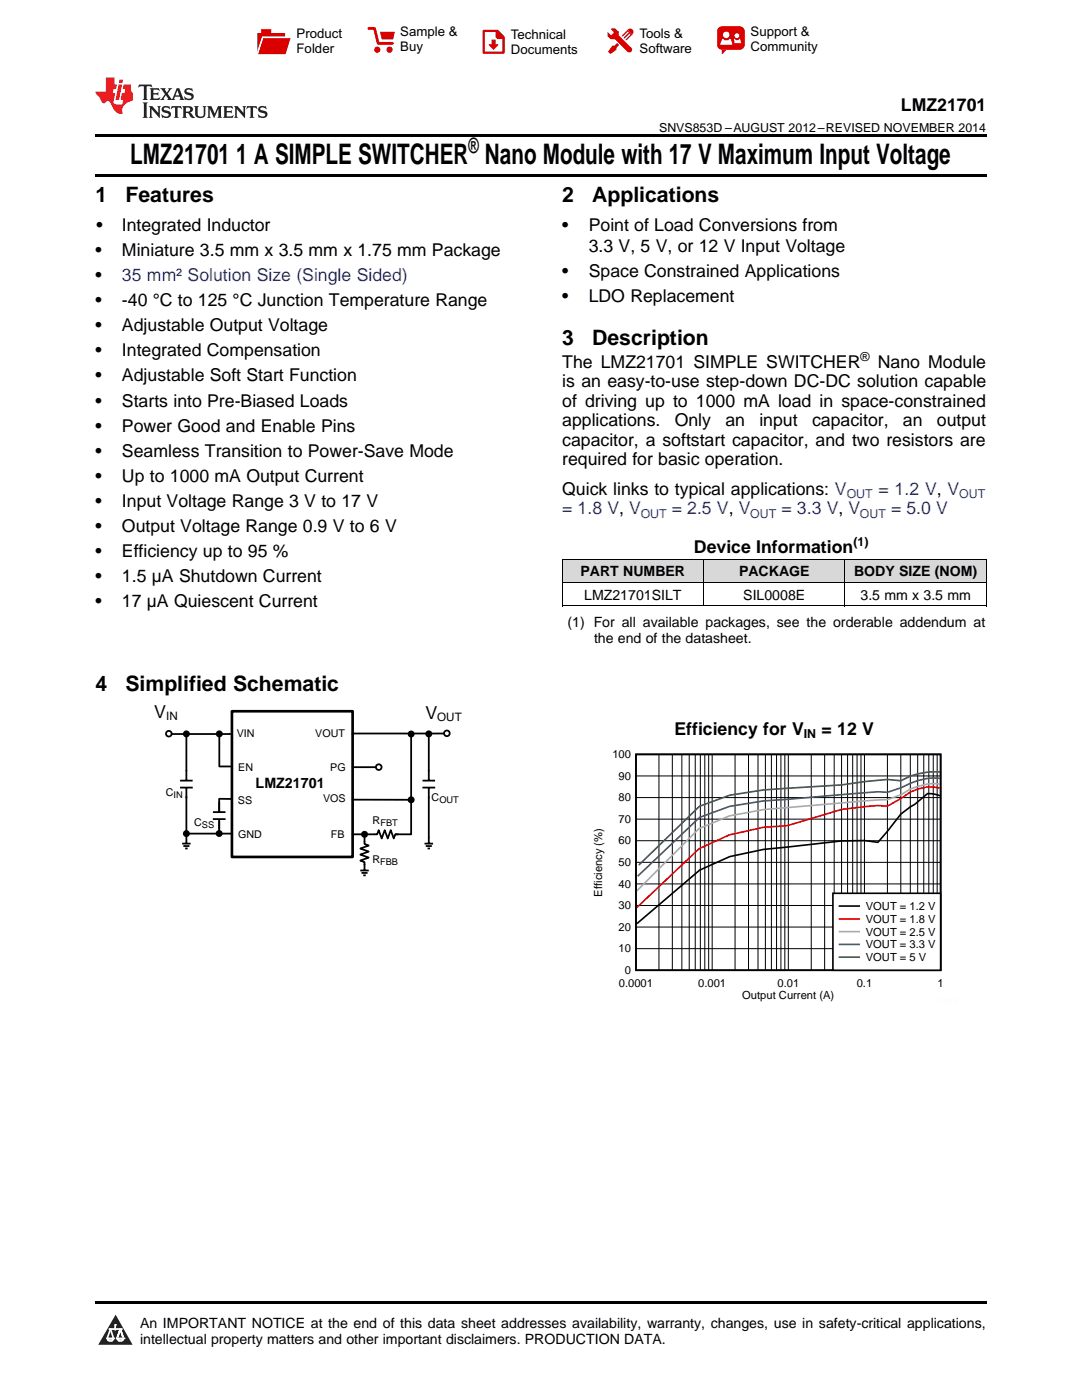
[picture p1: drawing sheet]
<svg xmlns="http://www.w3.org/2000/svg" width="216mm" height="279mm" viewBox="0 0 216 279" stroke-linecap="round" stroke-linejoin="round" font-family="sans-serif">
<g fill="#d8d8d8">
<path d="M112.2 111.7h28.2v4.6h-28.2z"/>
<path d="M140.4 111.7h28.2v4.6h-28.2z"/>
<path d="M168.6 111.7h28.2v4.6h-28.2z"/>
</g>
<path d="M23.1 262.4l3.4 6h-6.9z" fill="#231f20"/>
<path d="M21.4 267.1h1.2l-.3 .5h-.3a.55 .55 0 0 1-.6-.5z" fill-rule="evenodd" fill="#fff"/>
<path d="M21.4 267.1h1.2l-.3 .5h-.3a.55 .55 0 0 1-.6-.5z" fill="none" stroke="#231f20" stroke-width=".34"/>
<path d="M21.4 267.1l1.2 .1-.3 .4h-.5z" fill="none" stroke="#fff" stroke-width=".34"/>
<path d="M23 265.3h.1" fill="none" stroke="#fff" stroke-width=".34"/>
<path d="M23 264.4v.9z" fill="#fff"/>
<path d="M23 264.4v.9z" fill="none" stroke="#fff" stroke-width=".34"/>
<circle cx="23" cy="264.4" r=".17" fill="#fff"/>
<path d="M21.9 265.2h.1" fill="none" stroke="#fff" stroke-width=".34"/>
<path d="M21.9 265.2h2.3z" fill="#fff"/>
<path d="M21.9 265.2h2.3z" fill="none" stroke="#fff" stroke-width=".34"/>
<circle cx="24.2" cy="265.2" r=".17" fill="#fff"/>
<path d="M23.3 267.1h.1" fill="none" stroke="#fff" stroke-width=".34"/>
<path d="M24 265.2l-.7 1.9z" fill="#fff"/>
<path d="M24 265.2l-.7 1.9z" fill="none" stroke="#fff" stroke-width=".34"/>
<path d="M24 265.2l.7 1.9z" fill="#fff"/>
<path d="M24 265.2l.7 1.9z" fill="none" stroke="#fff" stroke-width=".34"/>
<path d="M24.6 267.1h.1" fill="none" stroke="#fff" stroke-width=".34"/>
<circle cx="21.4" cy="267.1" r=".17" fill="#fff"/>
<path d="M22.1 265.2l-.7 1.9z" fill="#fff"/>
<path d="M22.1 265.2l-.7 1.9z" fill="none" stroke="#fff" stroke-width=".34"/>
<path d="M22.1 265.2l.5 1.9z" fill="#fff"/>
<path d="M22.1 265.2l.5 1.9z" fill="none" stroke="#fff" stroke-width=".34"/>
<circle cx="22.6" cy="267.1" r=".17" fill="#fff"/>
<path d="M23.4 267.1h1.3a.65 .65 0 0 1-.7 .5 .65 .65 0 0 1-.6-.5z" fill-rule="evenodd" fill="#fff"/>
<path d="M23.4 267.1h1.3a.65 .65 0 0 1-.7 .5 .65 .65 0 0 1-.6-.5z" fill="none" stroke="#231f20" stroke-width=".34"/>
<path d="M23.4 267.1h1.3l-.4 .5h-.6z" fill="none" stroke="#fff" stroke-width=".34"/>
<path d="M23.3 267.1h.1" fill="none" stroke="#fff" stroke-width=".34"/>
<circle cx="24.7" cy="267.1" r=".17" fill="#fff"/>
<path d="M19 259.7h177.8v.5h-177.8z" fill="#000"/>
<path d="M118 149.7h73v50.8h-73z" fill-rule="evenodd" fill="#fff"/>
<path d="M126.9 150.6h60.8v43h-60.8zM187.5 158.8l-1.2-.3-1.2-.1-2.6 2.1-2.7 2-4.6 5.6-2.7-.4-4.6 .1-15.6 1.7-6.7 1.5-6 2.7-12.5 10.6" fill="none" stroke="#000" stroke-width=".33"/>
<g fill="none" stroke="#000" stroke-width=".2">
<path d="M126.9 159.2h60.8M126.9 154.9h60.8M131.5 150.6v43M134.2 150.6v43M136.1 150.6v43M137.5 150.6v43M138.7 150.6v43M139.7 150.6v43M140.6 150.6v43M141.4 150.6v43M142.1 150.6v43M146.7 150.6v43"/>
<path d="M149.4 150.6v43M151.2 150.6v43M152.7 150.6v43M153.9 150.6v43M154.9 150.6v43M155.8 150.6v43M156.6 150.6v43M157.3 150.6v43M161.9 150.6v43M164.5 150.6v43M166.5 150.6v43M167.9 150.6v43"/>
<path d="M169.1 150.6v43M170.1 150.6v43M171 150.6v43M171.8 150.6v43M172.5 150.6v43M177.1 150.6v43M179.7 150.6v43M181.6 150.6v43M183.1 150.6v43M184.3 150.6v43M185.3 150.6v43M186.2 150.6v43"/>
<path d="M187 150.6v43M126.9 176.4h60.8M126.9 172.1h60.8M126.9 167.8h60.8M126.9 163.5h60.8M126.9 189.3h60.8M126.9 185h60.8M126.9 180.7h60.8"/>
</g>
<path d="M187.5 157.3l-.5-.1a9.1 9.1 0 0 0-7.2 2.2l-2.7 1.5-1.9-.1-7.3 .8-10.8 3.2-4.8 .3-6.7 1.5-6.1 2.8-12.4 11.7" fill="none" stroke="#f00" stroke-width=".33"/>
<path d="M187.5 156.5l-.5-.1a10.5 10.5 0 0 0-7.2 2.2l-2.7 1a320.7 320.7 0 0 0-20 1.6l-4.8 .4-6.7 1.2-6.1 2.6-12.4 12.4" fill="none" stroke="#aaa" stroke-width=".33"/>
<path d="M187.5 155.3h-.5a12.3 12.3 0 0 0-7.2 1.9l-2.7 .9-1.9-.1-22.9 1.8-6.7 1.1-6 2.2-12.4 11.8" fill="none" stroke="#295c75" stroke-width=".33"/>
<path d="M187.5 154.1h-.1a13.5 13.5 0 0 0-7.6 1.7l-2.7-.2-4.6 .4-4.6 .7-15.6 1-6.7 1-6 2.2-12.1 11.7" fill="none" stroke="#286b49" stroke-width=".33"/>
<path d="M166.2 178.3h21.5v15.3h-21.5z" fill-rule="evenodd" fill="#fff"/>
<path d="M166.2 178.3h21.5v15.3h-21.5zM167.5 180.8h3.9" fill="none" stroke="#000" stroke-width=".33"/>
<path d="M167.5 183.4h3.9" fill="none" stroke="#f00" stroke-width=".33"/>
<path d="M167.5 185.9h3.9" fill="none" stroke="#aaa" stroke-width=".33"/>
<path d="M167.5 188.5h3.9" fill="none" stroke="#295c75" stroke-width=".33"/>
<path d="M167.5 191h3.9" fill="none" stroke="#286b49" stroke-width=".33"/>
<g fill="#fff">
<path d="M30.9 140.6h61.2v34.3h-61.2z" fill-rule="evenodd"/>
<path d="M46.3 141.9h24.1v29.1h-24.1z" fill-rule="evenodd"/>
</g>
<path d="M46.3 141.9h24.1v29.1h-24.1z" fill="none" stroke="#000" stroke-width=".53"/>
<g fill="none" stroke="#000" stroke-width=".36">
<path d="M43.7 160v2.1M43.8 146.5v6.5M43.8 159.4l2.3 .1M42.5 163.5h2.5M42.5 162.1h2.5M43.7 163.6v2M71.9 173.7h1.7M72.1 174.2h1.2M72.5 174.7h.5M72.7 172.4v1.3"/>
<circle cx="37.2" cy="146.5" r=".51"/>
<circle cx="43.8" cy="146.5" r=".51"/>
</g>
<g fill="#000">
<circle cx="37.2" cy="146.5" r=".51"/>
<circle cx="43.8" cy="146.5" r=".51"/>
</g>
<circle cx="33.7" cy="146.4" r=".56" fill="#fff"/>
<g fill="none" stroke="#000" stroke-width=".36">
<path d="M35.9 157.2h2.6M35.9 155.8h2.5M37.2 146.5v9.3M37.2 157.3v2M43.7 159.5v2.5M43.9 153h2.1M45.9 146.5h-11.6M70.4 159.6h11.6M70.4 153.1h4.7M89.6 146.4h-19.2v.2M36.3 168.4h1.7M36.6 168.8h1.2"/>
<path d="M36.9 169.3h.5M37.2 167v1.3M37.5 166.4h8.6M43.7 163.9v2.5M70.4 166.5h4.9l.3-.8 .6 1.6 .6-1.6 .6 1.6 .6-1.6 .6 1.6 .3-.8h.5M72.7 167.9v.5l.9 .3-1.7 .6 1.7 .6-1.7 .6 1.7 .6-1.7 .7 .8 .3v.5"/>
<circle cx="33.7" cy="146.4" r=".56"/>
<circle cx="37.2" cy="166.4" r=".51"/>
<circle cx="43.7" cy="166.3" r=".51"/>
</g>
<g fill="#000">
<circle cx="37.2" cy="166.4" r=".51"/>
<circle cx="43.7" cy="166.3" r=".51"/>
</g>
<circle cx="75.6" cy="153.1" r=".56" fill="#fff"/>
<g fill="none" stroke="#000" stroke-width=".36">
<path d="M82 146.5v20h-3.1M72.7 166.8v1.1"/>
<circle cx="75.6" cy="153.1" r=".56"/>
<circle cx="82" cy="159.6" r=".51"/>
<circle cx="82" cy="146.5" r=".51"/>
<circle cx="85.6" cy="146.5" r=".51"/>
<circle cx="72.7" cy="166.5" r=".51"/>
</g>
<g fill="#000">
<circle cx="82" cy="159.6" r=".51"/>
<circle cx="82" cy="146.5" r=".51"/>
<circle cx="85.6" cy="146.5" r=".51"/>
<circle cx="72.7" cy="166.5" r=".51"/>
</g>
<circle cx="89.2" cy="146.4" r=".56" fill="#fff"/>
<g fill="none" stroke="#000" stroke-width=".36">
<path d="M37.2 159v7.4M84.3 157.2h2.5M84.3 155.8h2.5M85.6 146.5v9.3M85.6 157.3v11M84.7 168.4h1.7M85 168.8h1.2M85.3 169.3h.5"/>
<circle cx="89.2" cy="146.4" r=".56"/>
</g>
<path d="M112.2 116.3h84.6M112.2 111.6h84.6M112.2 111.6v9.4M140.4 111.6v9.4M168.6 111.6v9.4M196.8 111.6v9.4M112.2 120.9h84.6" fill="none" stroke="#000" stroke-width=".2"/>
<path d="M19 34.8h177.8v.5h-177.8zM19 26.8h177.8v.6h-177.8zM112.2 120.9l.1 .1zM168.5 120.9l.1 .1zM196.7 120.9l.1 .1z" fill="#000"/>
<path d="M27.7 16.9l-.1 .6 .6-.3h.5v.2v2.2l-.2 .4h1l-.2-.4v-2.2v-.2h.5l.6 .3-.2-.6zM29.9 17.6l.2 .4v1.6l-.2 .4h1.9l.1-.6a1.09 1.09 0 0 1-1.3 .1v-.6h.6l.4 .2v-.7l-.2 .2h-.8v-.6l.2-.1a1.01 1.01 0 0 1 1 .3l-.1-.6zM32 17.6l.9 1.2-1 1.2h.9l-.2-.3 .5-.7 .5 .7-.3 .3h1.7l-.2-.3 .1-.4h1l.1 .4-.2 .3h1l-.3-.4-.7-2h-.5l-1 2.2-.8-1.1 .9-1.1h-.9l.2 .2-.4 .7-.4-.7 .2-.2zM35.4 18l.4 1h-.8zM37 17.7a.66 .66 0 0 0-.2 .8 .66 .66 0 0 0 .6 .4l.7 .2 .1 .2a.8 .8 0 0 1-.7 .4 .8 .8 0 0 1-.7-.5l.1 .8 .2-.2a.94 .94 0 0 0 1.1 .1 .94 .94 0 0 0 .4-.9 1.48 1.48 0 0 0-1.3-.6v-.4a1.1 1.1 0 0 1 1.2 .2l-.2-.6-.2 .1-.5-.1zM28.5 20.4l.2 .4v2.3l-.2 .4h1l-.2-.4v-2.3l.2-.4zM29.7 21.2l.2 .4v1.5l-.2 .4h.8l-.3-.4 .1-1.3 1.6 1.8v-2l.2-.4h-.7l.2 .2v1.1l-1.2-1.3zM32.5 21.3a.66 .66 0 0 0-.2 .8 .66 .66 0 0 0 .6 .4l.6 .2 .2 .2a.8 .8 0 0 1-.8 .4 .8 .8 0 0 1-.7-.5l.2 .7 .2-.1a.94 .94 0 0 0 1 .1 .94 .94 0 0 0 .5-1 1.47 1.47 0 0 0-1.3-.6l-.1-.3a1.1 1.1 0 0 1 1.3 .2l-.2-.6-.2 .1-.5-.2zM34.3 21.2l-.2 .6a.64 .64 0 0 1 .8-.3v1.6l-.2 .4h1l-.3-.4 .1-1.6a.66 .66 0 0 1 .8 .3l-.2-.6zM36.3 21.2l.3 .4v1.5l-.3 .4h1l-.2-.2v-.7h.5l.1 .1a.8 .8 0 0 0 1.2 .7l-1-1a.62 .62 0 0 0 .6-.5 .62 .62 0 0 0-.6-.7zM37.1 21.5h.1a.48 .48 0 0 1 .6 0 .48 .48 0 0 1 .1 .6l-.2 .1-.6 .1zM38.7 21.2l.2 .2a2.29 2.29 0 0 0 .4 2 1.05 1.05 0 0 0 1.7-.7v-1.3l.2-.2h-.8l.2 .4v1.1a.61 .61 0 0 1-.6 .6 .61 .61 0 0 1-.6-.6v-1.1l.3-.4zM41.3 21.2l.3 .4v1.5l-.3 .4h.8l-.2-.4v-1.4l.8 1.9 .9-1.9v1.4l-.2 .4h.9l-.2-.4v-1.5l.2-.4h-.8l-.7 1.5-.6-1.5zM44.5 21.2l.2 .4v1.5l-.2 .4h1.9l.2-.6a1.1 1.1 0 0 1-1.4 .2v-.7h.6l.4 .2v-.6l-.2 .1-.8 .1v-.6l.2-.1a1.02 1.02 0 0 1 1.1 .2l-.2-.5zM46.7 21.2l.2 .4v1.5l-.2 .4h.8l-.3-.4 .1-1.3 1.6 1.8v-2l.2-.4h-.7l.2 .2v1.1l-1.2-1.3zM49.3 21.2l-.1 .6a.64 .64 0 0 1 .8-.3v1.6l-.3 .4h1l-.2-.4v-1.6a.66 .66 0 0 1 .8 .3l-.1-.6zM51.7 21.3a.66 .66 0 0 0-.2 .7 .66 .66 0 0 0 .7 .5l.6 .2 .1 .2a.8 .8 0 0 1-.7 .4 .8 .8 0 0 1-.7-.5l.1 .7 .2-.1a.94 .94 0 0 0 1.1 .1 .94 .94 0 0 0 .4-1 1.48 1.48 0 0 0-1.2-.6l-.1-.3a1.1 1.1 0 0 1 1.2 .2l-.2-.6-.1 .1-.6-.2z" fill="#231f20"/>
<path d="M21.1 15.5v2.8h-2v.4l.9 .9a.96 .96 0 0 0 1 1 .59 .59 0 0 1 .5-.4 .59 .59 0 0 1 .5 .3l.4 .8a1.61 1.61 0 0 0 2.1 1.3 1.63 1.63 0 0 1 1.1-2.2l.9-.3v-1.5a1.6 1.6 0 0 1-.4-1.7h-1.4l-.2 .9h.5l-.2 .8h-.5l-.2 1v.3h.5l-.2 .9h-.7a.74 .74 0 0 1-1-.6l.3-1.6h-.5l.2-.8h.5l.1-.9h-.4v-1.4zM23.7 16.9l-.7 3h.8l.6-3zM23.8 15.9l-.1 .7h.7l.2-.7z" fill="#ee1d23"/>
<g fill="#d60000">
<path d="M52.1 5.8h2v.8h2.8v4.2h-5.5v-4.2h.7z" fill-rule="evenodd"/>
<path d="M52.4 7.5h5.6l-1 3.3h-5.6z" fill-rule="evenodd"/>
</g>
<path d="M52.4 7.4h5.7l-.1 .1h-5.5l-1.1 3.3z" fill-rule="evenodd" fill="#fff"/>
<path d="M52.4 7.4h5.7l-.1 .1h-5.5l-1.1 3.3z" fill="none" stroke="#fff" stroke-width=".2"/>
<path d="M73.6 5.7h1.1l.7 2.9h2.9" fill="none" stroke="#d60000" stroke-width=".55"/>
<g fill="#d60000">
<path d="M75.8 6.3h3l-.4 1.6h-2.2z" fill-rule="evenodd"/>
<circle cx="75.3" cy="9.9" r=".62"/>
<circle cx="77.7" cy="9.9" r=".62"/>
</g>
<path d="M96.5 6.2h2.7l1.3 1.2v3.1h-4z" fill="none" stroke="#d60000" stroke-width=".44"/>
<g fill="#d60000">
<path d="M98.1 7.9h.8v1h.5l-.9 1.1-1-1v-.1h.6z" fill-rule="evenodd"/>
<path d="M98.9 6.2h.3l1.3 1.2v.4h-1.3l-.3-.4z" fill-rule="evenodd"/>
<path d="M121.9 5.7h.8l.7 .6 .1 .7 2.5 2.5-.8 .8-2.3-2.3-1.1-.2-.6-.6v-.8l.7 .6 .5-.4v-.2l-.5-.5z" fill-rule="evenodd"/>
<path d="M122.2 9.1h.4l.5-.5 .4 .4-.5 .5v.4l-1.2 .9-.5-.5z" fill-rule="evenodd"/>
<path d="M125.3 5.9a.67 .67 0 0 1 .9 0 .67 .67 0 0 1 0 .9z" fill-rule="evenodd"/>
<path d="M125.3 5.9l.9 .9-1.2 1.2h-.2v-.2l1-.9v-.2h-.2l-.9 1h-.2v-.2l.9-1 .1-.2h-.3l-.9 1h-.2v-.2z" fill-rule="evenodd"/>
<circle cx="125.6" cy="9.9" r=".54"/>
</g>
<path d="M123.3 6.3v.7" fill="none" stroke="#d60000" stroke-width=".2"/>
<g fill="#d60000">
<path d="M143.4 5.5l.6-.2h3.6a.95 .95 0 0 1 1 .9v2.8a.95 .95 0 0 1-1 .9h-3.6a.95 .95 0 0 1-.9-.9v-2.8z" fill-rule="evenodd"/>
<path d="M144 9.9h.9l-.7 .9h-.2z" fill-rule="evenodd"/>
</g>
<g fill="#fff">
<path d="M146.6 8.6h1.3z"/>
<path d="M144.1 7.8h.3l.1 .2h.8l.2-.2h.3l.4 1.1h-2.5z" fill-rule="evenodd"/>
<path d="M146.4 7.8h.3l.1 .2h.5l.2-.2h.2l.2 .8h-1.3z" fill-rule="evenodd"/>
<circle cx="144.9" cy="6.9" r=".65"/>
<circle cx="147" cy="7.1" r=".48"/>
</g>
<g font-size="5.6">
<text x="26" y="32.8">LMZ21701</text>
<text x="47.1" y="32.8">1 A SIMPLE SWITCHER Nano Module with 17 V Maximum Input Voltage</text>
</g>
<g font-size="4.2">
<text x="93.5" y="30.6">®</text>
<text x="19" y="40.4">1</text>
<text x="25" y="40.4">Features</text>
<text x="112.2" y="40.4">2</text>
<text x="118.2" y="40.4">Applications</text>
<text x="112.2" y="68.8">3</text>
<text x="118.2" y="68.8">Description</text>
<text x="19" y="137.9">4</text>
<text x="25" y="137.9">Simplified Schematic</text>
</g>
<g font-size="3.6">
<text x="30.8" y="143.2">V</text>
<text x="84.9" y="143.5">V</text>
</g>
<g font-size="3.5">
<text x="179.8" y="22.2">LMZ21701</text>
<text x="19.2" y="46.1">•</text>
<text x="24.3" y="46.1">Integrated Inductor</text>
<text x="112.2" y="46.1">•</text>
<text x="117.5" y="46.1">Point of Load Conversions from</text>
<text x="19" y="51.1">•</text>
<text x="24.3" y="51.1">Miniature 3.5 mm x 3.5 mm x 1.75 mm Package</text>
<text x="117.5" y="50.3">3.3 V, 5 V, or 12 V Input Voltage</text>
<text x="19" y="56.1">•</text>
<text x="112.2" y="55.3">•</text>
<text x="117.5" y="55.3">Space Constrained Applications</text>
<text x="19" y="61.1">•</text>
<text x="24.3" y="61.1">-40 °C to 125 °C Junction Temperature Range</text>
<text x="112.2" y="60.3">•</text>
<text x="117.5" y="60.3">LDO Replacement</text>
<text x="19" y="66.1">•</text>
<text x="19" y="71.1">•</text>
<text x="24.3" y="66.1">Adjustable Output Voltage</text>
<text x="24.3" y="71.1">Integrated Compensation</text>
<text x="19" y="76.1">•</text>
<text x="24.3" y="76.1">Adjustable Soft Start Function</text>
<text x="112.2" y="73.4">The LMZ21701 SIMPLE SWITCHER</text>
<text x="112.2" y="77.3">is an easy-to-use step-down DC-DC solution capable</text>
<text x="175.2" y="73.4">Nano Module</text>
<text x="19" y="81.1">•</text>
<text x="24.3" y="81.1">Starts into Pre-Biased Loads</text>
<text x="112.2" y="81.2">of driving up to 1000 mA load in space-constrained</text>
<text x="19" y="86.1">•</text>
<text x="24.3" y="86.1">Power Good and Enable Pins</text>
<text x="112.2" y="85.1">applications.</text>
<text x="112.2" y="88.9">capacitor, a softstart capacitor, and two resistors are</text>
<text x="134.6" y="85.1">Only</text>
<text x="144.7" y="85.1">an</text>
<text x="151.5" y="85.1">input</text>
<text x="162" y="85.1">capacitor,</text>
<text x="180.2" y="85.1">an</text>
<text x="187" y="85.1">output</text>
<text x="19" y="91.2">•</text>
<text x="24.3" y="91.2">Seamless Transition to Power-Save Mode</text>
<text x="112.2" y="92.8">required for basic operation.</text>
<text x="19" y="96.2">•</text>
<text x="19" y="101.2">•</text>
<text x="24.3" y="96.2">Up to 1000 mA Output Current</text>
<text x="24.3" y="101.2">Input Voltage Range 3 V to 17 V</text>
<text x="112.2" y="98.8">Quick links to typical applications: V</text>
<text x="19" y="106.2">•</text>
<text x="24.3" y="106.2">Output Voltage Range 0.9 V to 6 V</text>
<text x="19" y="111.2">•</text>
<text x="24.3" y="111.2">Efficiency up to 95 %</text>
<text x="138.5" y="110.4">Device Information</text>
<text x="19" y="116.2">•</text>
<text x="24.3" y="116.2">1.5 µA Shutdown Current</text>
<text x="19" y="121.2">•</text>
<text x="24.3" y="121.2">17 µA Quiescent Current</text>
<text x="134.6" y="146.6">Efficiency for V</text>
<text x="163.9" y="146.6">= 12 V</text>
</g>
<g font-size="3.5" fill="#00f">
<text x="24.3" y="56.1">35 mm² Solution Size (Single Sided)</text>
<text x="175.3" y="98.8">= 1.2 V, V</text>
<text x="112.2" y="102.7">= 1.8 V, V</text>
<text x="134.1" y="102.7">= 2.5 V, V</text>
<text x="155.9" y="102.7">= 3.3 V, V</text>
<text x="177.8" y="102.7">= 5.0 V</text>
</g>
<text font-size="2.9" x="51" y="157.4">LMZ21701</text>
<g font-size="2.8">
<text x="115.8" y="115">PART NUMBER</text>
<text x="116.6" y="119.7">LMZ21701SILT</text>
<text x="147.5" y="115">PACKAGE</text>
<text x="148.3" y="119.7">SIL0008E</text>
<text x="170.4" y="115">BODY SIZE (NOM)</text>
<text x="171.7" y="119.7">3.5 mm x 3.5 mm</text>
<text x="113.2" y="125.2">(1) For all available packages, see the orderable addendum at</text>
<text x="118.5" y="128.4">the end of the datasheet.</text>
<text x="27.9" y="265">An IMPORTANT NOTICE at the end of this data sheet addresses availability, warranty, changes, use in safety-critical applications,</text>
<text x="27.9" y="268.2">intellectual property matters and other important disclaimers. PRODUCTION DATA.</text>
</g>
<g font-size="2.6">
<text x="59.2" y="7.6">Product</text>
<text x="59.2" y="10.6">Folder</text>
<text x="79.9" y="7.3">Sample &amp;</text>
<text x="79.9" y="10.2">Buy</text>
<text x="101.9" y="7.8">Technical</text>
<text x="101.9" y="10.8">Documents</text>
<text x="127.6" y="7.6">Tools &amp;</text>
<text x="127.6" y="10.6">Software</text>
<text x="149.8" y="7.2">Support &amp;</text>
<text x="149.8" y="10.2">Community</text>
</g>
<g font-size="2.5">
<text x="131.5" y="26.3">SNVS853D –AUGUST 2012–REVISED NOVEMBER 2014</text>
<text x="171.7" y="72">®</text>
<text x="170.3" y="109">(1)</text>
<text x="160.4" y="147.4">IN</text>
</g>
<g font-size="2.5" fill="#00f">
<text x="168.9" y="99.5">OUT</text>
<text x="191.4" y="99.5">OUT</text>
<text x="127.8" y="103.4">OUT</text>
<text x="149.7" y="103.4">OUT</text>
<text x="171.6" y="103.4">OUT</text>
</g>
<g font-size="2.3">
<text x="33.2" y="143.7">IN</text>
<text x="87.3" y="144">OUT</text>
</g>
<g font-size="2.2">
<text x="122.2" y="151.3">100</text>
<text x="123.4" y="155.6">90</text>
<text x="123.4" y="159.9">80</text>
<text x="123.4" y="164.2">70</text>
<text x="123.4" y="172.8">50</text>
<text x="123.4" y="168.5">60</text>
<text x="120.1" y="178.9" transform="rotate(-90 120.1 178.9)">Efficiency (%)</text>
<text x="123.4" y="177.1">40</text>
<text x="123.4" y="185.7">20</text>
<text x="123.4" y="181.4">30</text>
<text x="172.8" y="181.6">VOUT = 1.2 V</text>
<text x="172.8" y="184.2">VOUT = 1.8 V</text>
<text x="123.4" y="190.1">10</text>
<text x="172.8" y="186.7">VOUT = 2.5 V</text>
<text x="172.8" y="189.3">VOUT = 3.3 V</text>
<text x="172.8" y="191.8">VOUT = 5 V</text>
<text x="123.5" y="196.9">0.0001</text>
<text x="124.7" y="194.4">0</text>
<text x="139.3" y="196.9">0.001</text>
<text x="155.1" y="196.9">0.01</text>
<text x="170.9" y="196.9">0.1</text>
<text x="187.1" y="196.9">1</text>
<text x="148.1" y="199.5">Output Current (A)</text>
</g>
<g font-size="2.1">
<text x="47.2" y="147.1">VIN</text>
<text x="62.9" y="147.1">VOUT</text>
<text x="47.5" y="153.8">EN</text>
<text x="65.9" y="153.8">PG</text>
<text x="33.1" y="158.8">C</text>
<text x="47.5" y="160.5">SS</text>
<text x="64.5" y="160.1">VOS</text>
<text x="86.1" y="159.9">C</text>
<text x="38.7" y="164.8">C</text>
<text x="47.5" y="167.2">GND</text>
<text x="66" y="167.3">FB</text>
<text x="74.4" y="164.4">R</text>
<text x="74.3" y="172.3">R</text>
</g>
<g font-size="1.9">
<text x="34.6" y="159.2">IN</text>
<text x="87.7" y="160.3">OUT</text>
<text x="40.3" y="165.2">SS</text>
<text x="75.9" y="164.8">FBT</text>
<text x="75.8" y="172.7">FBB</text>
</g>
</svg>
